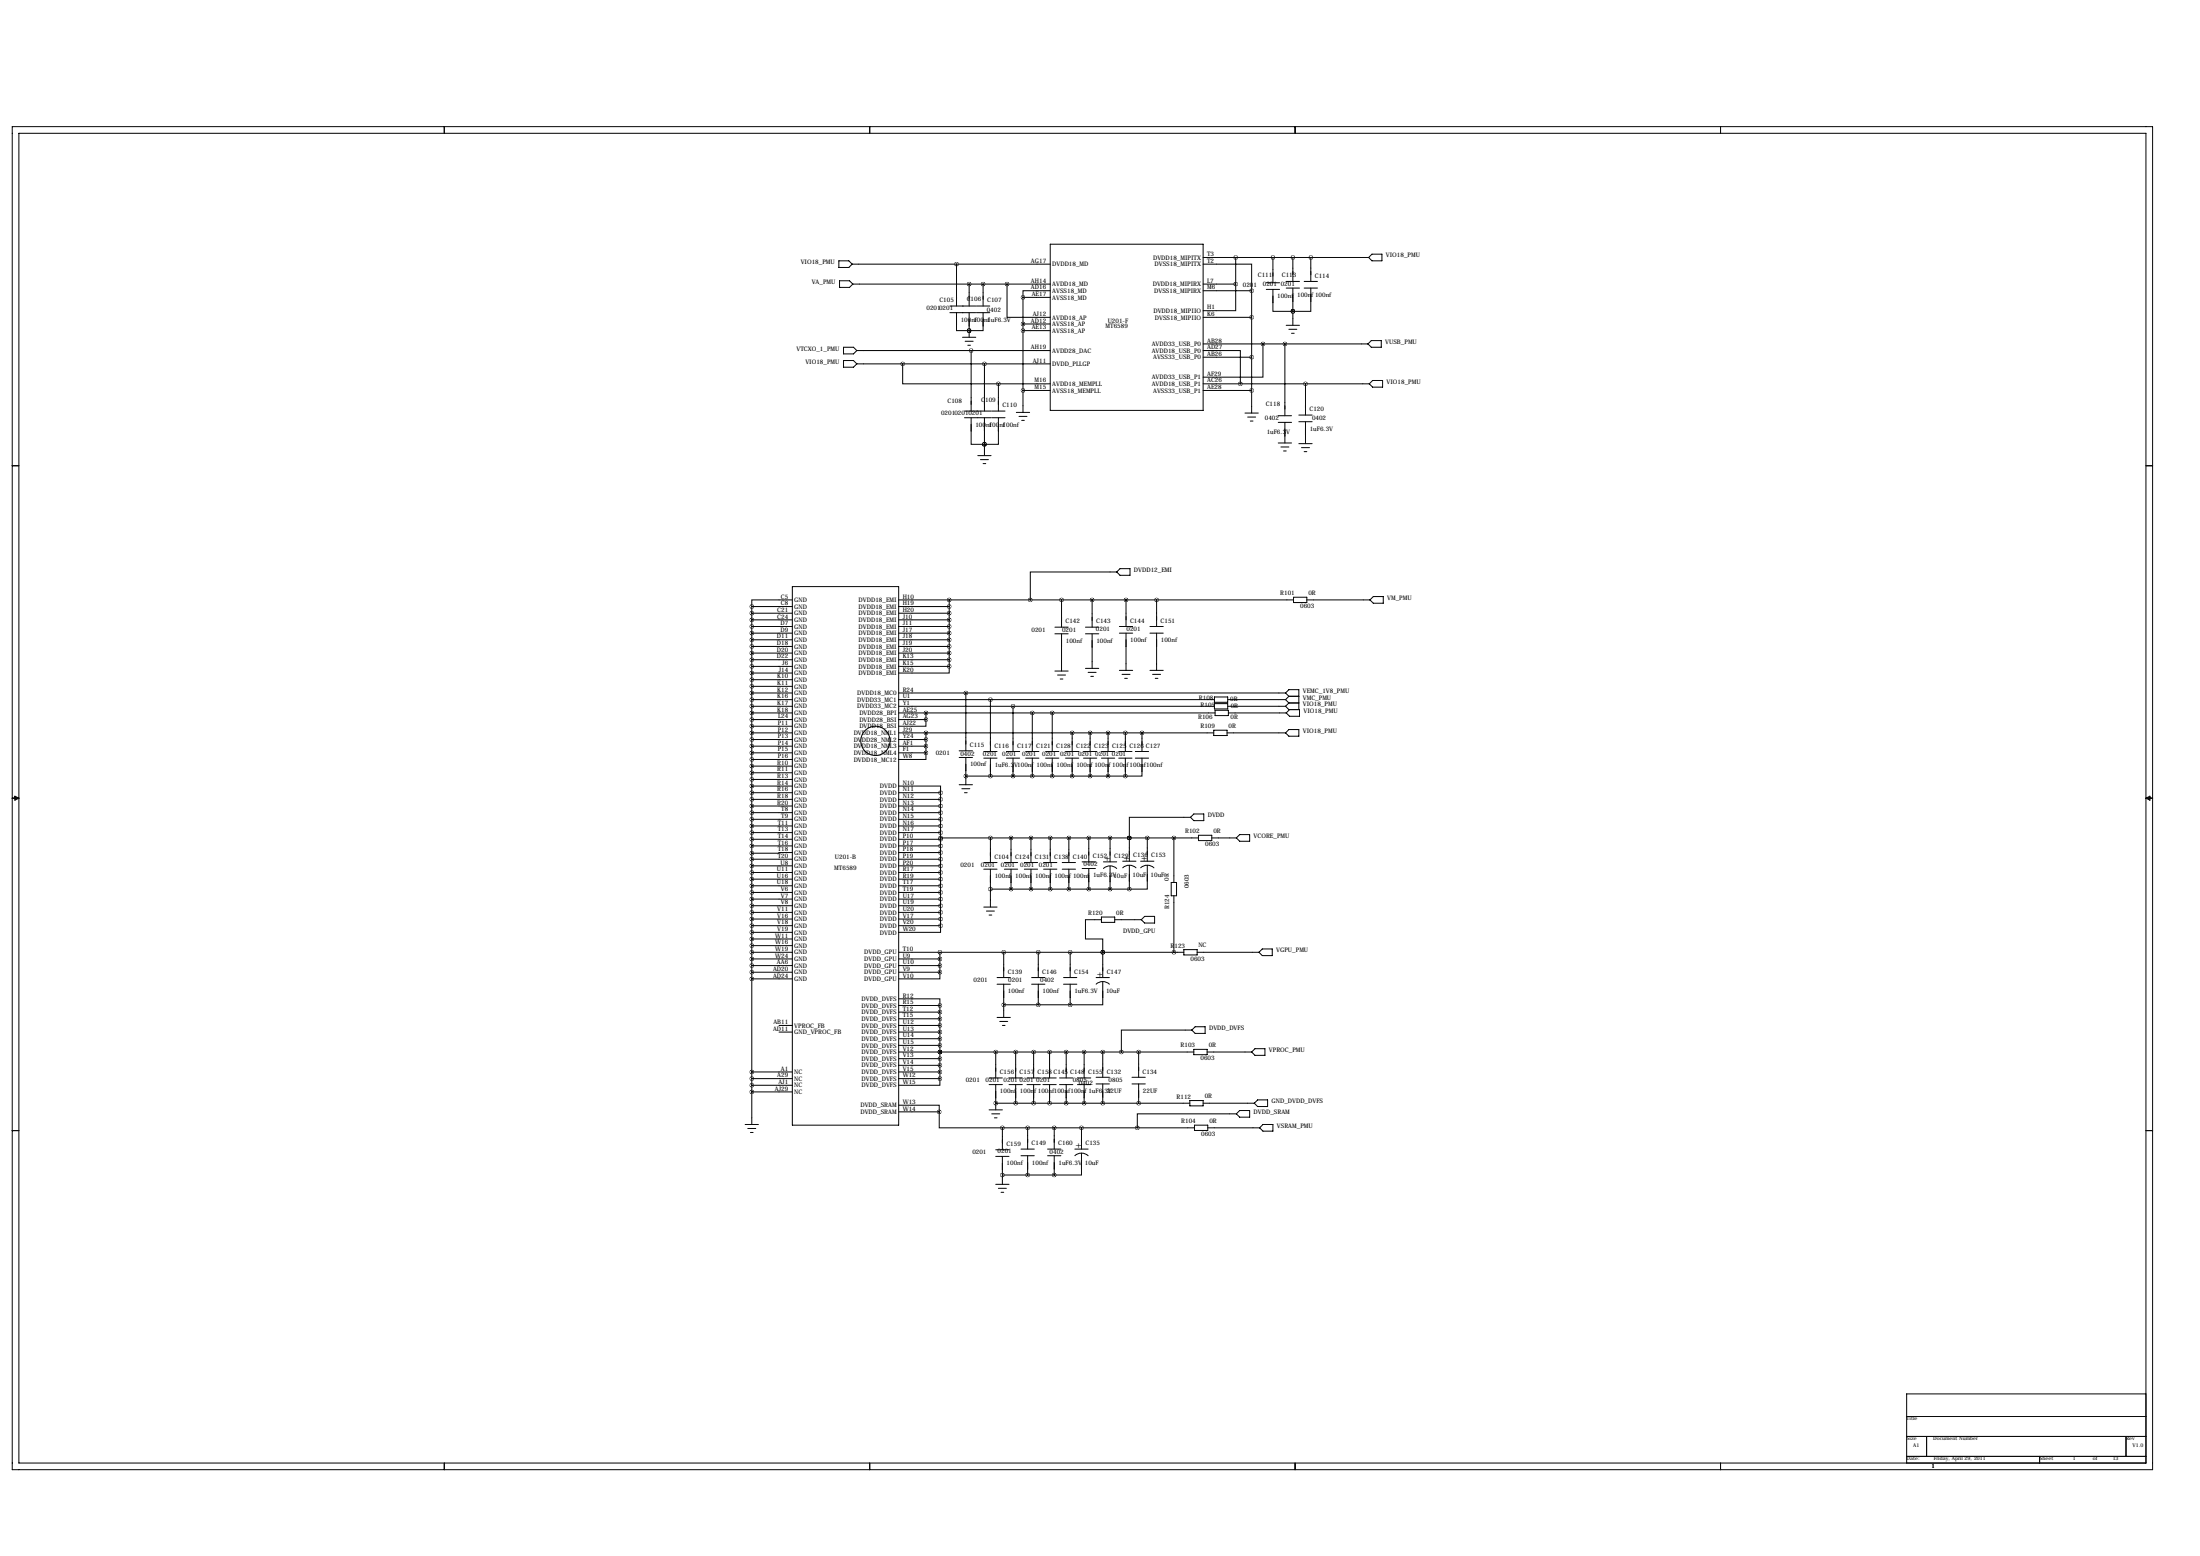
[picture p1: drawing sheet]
<svg xmlns="http://www.w3.org/2000/svg" width="841mm" height="594mm" viewBox="0 0 841 594" stroke-linecap="round" stroke-linejoin="round" font-family="sans-serif">
<g fill="none" stroke="#000" stroke-width=".38">
<path d="M4.7 48.4h817.9v513.1h-817.9zM7.2 50.9h812.8v508h-812.8zM169.8 48.4v2.5M332.3 48.4v2.5M494.9 48.4v2.5M657.5 48.4v2.5M320.5 99.6h3.9l1.2 1.3-1.2 1.3h-3.9zM401.3 93.3h58.4v63.5h-58.4zM459.7 98.4h63.3M472.2 98.4v10.1M486.4 98.4v9.6M494 98.4v9.1"/>
<path d="M500.9 98.4v9.1M524.3 97.1h3.8v2.5h-3.8l-1.3-1.2zM320.8 107.3h3.8l1.3 1.2-1.3 1.3h-3.8zM325.6 100.9h75.7M325.9 108.5h75.4M363 116.9h9.9M363 119.5h9.9M365.5 119.5v6.8h4.8M365.5 100.9v16M370.3 108.5v8.4M370.3 119.5v9.3M373.1 116.9h5.1"/>
<path d="M373.1 119.5h5.1M375.7 119.5v6.8h-5.4M375.7 108.5v8.4M384.8 108.5v12.7h16.5M390.9 113.6h10.4M390.9 113.6v44M401.3 111.1h-10.4v2.5M459.7 100.9h18.6v10.2M459.7 108.5h12.5M459.7 111.1h18.6M472.2 108.5v10.2h-12.5M478.3 111.1v46.7"/>
<path d="M483.9 108h5M483.9 110.6h5M486.4 110.6v8.3h7.6M491.5 107.5h5.1M491.5 110.1h5.1M494 118.9h.1M494 110.1v14.2M498.3 107.5h5.1M498.3 110.1h5.1M500.9 110.1v8.8h-6.9M322.3 132.7h3.8l1.3 1.2-1.3 1.3h-3.8zM322.3 137.7h3.8l1.3 1.3-1.3 1.3h-3.8z"/>
<path d="M327.4 133.9h73.9M327.4 139h73.9M344.9 139v7.6h36.6M367.8 128.8h5.1M368.8 130.4h3.1M369.8 131.9h1M370.3 126.3h.1M371.1 133.9v23.1M376.2 139v18M390.9 123.8h10.4M390.9 126.3h10.4M459.7 133.9h14.3v12.7"/>
<path d="M459.7 121.2h18.6M459.7 136.5h18.6M459.7 131.4h63M482.6 131.4v12.7h-22.9M491 131.4v27.4M491.5 124.3h5.1M492.5 125.8h3.1M493.5 127.3h1M524 130.1h3.8v2.6h-3.8l-1.3-1.3zM368.6 157h10.1M368.6 159.6h10.1M371.1 159.6v10.1h5.1"/>
<path d="M376.2 159.6v14.5M379 157h5M379 159.6h5M381.5 159.6v10.1h-5.3M381.5 146.6h19.8M381.5 146.6v10.4M388.4 157.6h5M389.4 159.1h3M390.9 149.2h10.4M459.7 146.6h63.5M459.7 149.2h18.6M475.7 157.8h5.1"/>
<path d="M476.8 159.3h3M488.4 158.8h5.1M496.3 158.6h5.1M498.9 146.6v12M523.2 146.6l1.3-1.2h3.8v2.5h-3.8zM4.7 177.9h2.5M373.6 174.1h5.1M374.6 175.6h3.1M375.7 177.1h1M376.2 169.7h.1M390.4 160.6h1M477.8 160.9h1"/>
<path d="M488.4 161.4h5.1M488.4 169.2h5.1M489.5 170.8h3M490.5 172.3h1M491 161.4v7.8M496.3 161.1h5.1M496.3 169.5h5.1M497.3 171h3.1M498.3 172.5h1.1M498.9 161.1v8.4M820 177.9h2.6M426.7 218.5h-33v10.7"/>
<path d="M428 217.2h3.8v2.6h-3.8l-1.3-1.3zM287.3 231.7h15.5M287.3 234.3h15.5M287.3 236.8h15.5M287.3 239.3h15.5M287.3 231.7v197.9M302.8 229.2h-15.5v2.5M302.8 224.1h40.6v205.7h-40.6zM343.4 229.2h150.9M343.4 231.7h19.3M343.4 234.3h19.3M343.4 236.8h19.3"/>
<path d="M343.4 239.3h19.3M362.7 229.2v25.4M403.1 239.6h5.1M405.6 229.2v10.4M414.8 239.6h5.1M417.3 229.2v10.4M427.7 239.3h5.1M430.3 229.2v10.1M439.4 239.3h5.1M442 229.2v10.1M494.3 228.2h5.1v2h-5.1zM499.4 229.2h24.1"/>
<path d="M524.8 227.9h3.8v2.5h-3.8l-1.3-1.2zM287.3 241.9h15.5M287.3 244.4h15.5M287.3 247h15.5M287.3 249.5h15.5M287.3 252h15.5M287.3 254.6h15.5M287.3 257.1h15.5M287.3 259.7h15.5M343.4 241.9h19.3M343.4 244.4h19.3M343.4 247h19.3"/>
<path d="M343.4 249.5h19.3M343.4 252h19.3M343.4 254.6h19.3M362.7 254.6v2.5h-19.3M403.1 242.1h5.1M403.1 256.4h5.1M404.1 257.9h3.1M405.1 259.4h1M405.6 242.1v14.3M414.8 242.1h5.1M414.8 255.3h5.1M415.8 256.9h3"/>
<path d="M416.8 258.4h1M417.3 242.1v13.2M427.7 241.9h5.1M427.7 256.1h5.1M428.8 257.6h3M429.8 259.2h1M430.3 241.9v14.2M439.4 241.9h5.1M439.4 256.1h5.1M440.4 257.6h3.1M441.5 259.2h1M442 241.9v14.2"/>
<path d="M287.3 262.2h15.5M287.3 264.7h15.5M287.3 267.3h15.5M287.3 269.8h15.5M287.3 272.4h15.5M287.3 274.9h15.5M287.3 277.4h15.5M287.3 280h15.5M343.4 264.7h147.8M343.4 267.3h120.7M343.4 269.8h120.7M343.4 272.4h120.9"/>
<path d="M343.4 274.9h10.4M343.4 280h120.4M353.8 274.9v2.5h-10.4M353.8 272.4v2.5M353.8 280v7.6M369.1 264.7v22.1M378.5 267.3v19.8M387.1 269.8v17.3M394.5 272.4v14.7M402.1 272.4v14.7M409.7 280v7.1M416.6 280v7.1"/>
<path d="M423.4 280v7.1M430 280v7.1M436.4 280v7.1M463.8 279h5.1v2h-5.1zM464.1 266.3h5v2h-5zM464.1 268.8h5v2h-5zM464.3 271.3h5.1v2.1h-5.1zM468.9 280h22.3M469.1 267.3h22.1M469.1 269.8h22.1M469.4 272.4h22.1M491.2 264.7l1.3 1.3"/>
<path d="M491.2 264.7l1.3-1.2h3.8v7.6M491.2 267.3l1.3 1.2M491.2 269.8l1.3 1.3h4.1v2.5h-3.8l-1.3-1.2M492.5 266h3.8M492.5 278.7h3.8v2.5h-3.8l-1.3-1.2zM492.5 268.5h3.8M492.5 266l-1.3 1.3M492.5 268.5l-1.3 1.3M492.8 271.1l-1.3 1.3M287.3 282.5h15.5M287.3 285.1h15.5M287.3 287.6h15.5"/>
<path d="M287.3 290.1h15.5M287.3 292.7h15.5M287.3 295.2h15.5M287.3 297.8h15.5M343.4 282.5h10.4M343.4 285.1h10.4M343.4 287.6h10.4M353.8 287.6v2.5h-10.4M366.5 286.8h5.1M366.5 289.4h5.1M366.5 299.8h5.1M369.1 289.4v10.4"/>
<path d="M369.1 296.5h60.9M375.9 287.1h5.1M375.9 289.6h5.1M378.5 289.6v6.9M384.6 287.1h5M384.6 289.6h5M387.1 289.6v6.9M391.9 287.1h5.1M391.9 289.6h5.1M394.5 289.6v6.9M399.5 287.1h5.1M399.5 289.6h5.1"/>
<path d="M402.1 289.6v6.9M407.2 287.1h5M407.2 289.6h5M409.7 289.6v6.9M414 287.1h5.1M414 289.6h5.1M416.6 289.6v6.9M420.9 287.1h5.1M420.9 289.6h5.1M423.4 289.6v6.9M427.5 287.1h5.1M427.5 289.6h5.1"/>
<path d="M430 289.6v6.9M433.8 287.1h5.1M433.8 289.6h5.1M436.4 289.6v6.9h-6.4M4.7 304.9h2.5M5.7 304.2l1.5 .7-1.5 .8zM287.3 300.3h15.5M287.3 302.8h15.5M287.3 305.4h15.5M287.3 307.9h15.5M287.3 310.5h15.5M287.3 313h15.5"/>
<path d="M287.3 315.5h15.5M287.3 318.1h15.5M343.4 300.3h16v2.5M343.4 302.8h16M343.4 305.4h16M343.4 307.9h16M343.4 310.5h16M343.4 313h16M343.4 315.5h16M343.4 318.1h16M359.4 302.8v50.8M367.5 301.3h3.1"/>
<path d="M368.6 302.8h1M454.9 312.2h-23.4v7.9M456.2 311h3.8v2.5h-3.8l-1.3-1.3zM458 319.1h5v2h-5zM820 304.9h2.6M820 304.9l1.5-.7v1.5zM287.3 320.6h15.5M287.3 323.2h15.5M287.3 328.2h15.5M287.3 330.8h15.5M287.3 333.3h15.5M287.3 335.9h15.5"/>
<path d="M287.3 338.4h15.5M302.8 325.7l-15.5 .3M343.4 320.6h16M343.4 323.2h16M343.4 325.7h16M343.4 328.2h16M343.4 330.8h16M343.4 333.3h16M343.4 335.9h16M343.4 338.4h16M359.4 320.1h98.6M375.9 329.5h5.1"/>
<path d="M375.9 332h5.1M378.5 320.1v9.4M378.5 332v14.5M378.5 339.7h53M383.8 329.5h5.1M383.8 332h5.1M386.3 320.1v9.4M386.3 332v7.7M391.4 329.5h5.1M391.4 332h5.1M394 320.1v9.4M394 332v7.7"/>
<path d="M398.8 329.5h5.1M398.8 332h5.1M401.3 320.1v9.4M401.3 332v7.7M405.9 329.5h5.1M405.9 332h5.1M408.4 320.1v9.4M408.4 332v7.7M413.5 329.3h5.1M413.5 331.8h5.1M416.1 320.1v9.2M416.1 331.8v7.9"/>
<path d="M421.6 329.3h5.1M421.7 331.8a3.7 3.7 0 0 1 5 0M424.2 320.1v9.2M424.2 330.8v8.9M429 329h5.1M429 331.5a3.7 3.7 0 0 1 5.1 0M431.5 320.1h.1M431.5 320.1v8.9M431.5 330.5v9.2M435.9 329h5M435.9 331.5a3.7 3.7 0 0 1 5 0M438.4 330.5v9.2h-6.9"/>
<path d="M438.4 320.1v8.9M447.5 337.1h2.1v5.1h-2.1zM448.6 320.1v17M463 320.1h9.4M472.4 320.1l1.3-1.3h3.8v2.6h-3.8zM287.3 340.9h15.5M287.3 343.5h15.5M287.3 346h15.5M287.3 348.6h15.5M287.3 351.1h15.5M287.3 353.6h15.5M287.3 356.2h15.5"/>
<path d="M287.3 358.7h15.5M343.4 340.9h16M343.4 343.5h16M343.4 346h16M343.4 348.6h16M343.4 351.1h16M343.4 353.6h16M359.4 353.6v2.6h-16M375.9 346.5h5.1M376.9 348.1h3.1M378 349.6h1M420.9 351.4h-6.1v7.3h6.6v5.1"/>
<path d="M420.9 350.3h5.1v2.1h-5.1zM426 351.4h10.1M437.4 350.1h3.8v2.5h-3.8l-1.3-1.2zM448.6 342.2v21.6M287.3 361.3h15.5M287.3 363.8h15.5M287.3 366.3h15.5M287.3 368.9h15.5M287.3 371.4h15.5M287.3 374h15.5M343.4 363.8h109M343.4 366.3h15.8"/>
<path d="M343.4 368.9h15.8M343.4 371.4h15.8M359.2 371.4v2.6h-15.8M359.2 363.8v7.6M381 373.5h5.1M381 376h5.1M383.5 363.8v9.7M383.5 376v12.7M394.2 373.5h5.1M394.2 376h5.1M396.7 363.8v9.7M396.7 376v7.9"/>
<path d="M406.4 373.5h5.1M406.4 376h5.1M408.9 363.8v9.7M408.9 376v7.9M418.8 373.5h5.1M418.9 376a3.7 3.7 0 0 1 5 0M421.4 363.8h.1M421.4 375v8.9h-12.5M421.4 363.8v9.7M452.4 362.8h5.1v2h-5.1zM457.5 363.8h23.6M482.3 362.5h3.9v2.6h-3.9l-1.2-1.3z"/>
<path d="M297.7 391.7h5.1M297.7 394.3h5.1M343.4 381.6h15.8v2.5M343.4 391.7h15.8M343.4 394.3h15.8M343.4 384.1h15.8M343.4 386.7h15.8M343.4 389.2h15.8M343.4 396.8h15.8M343.4 399.4h15.8M359.2 384.1v28M381 388.7h5.1"/>
<path d="M382 390.2h3.1M383 391.7h1M383.5 383.9h25.4M455.4 393.5h-26.9v8.4M455.4 393.5l1.3-1.3h3.8v2.6h-3.8zM287.3 409.5h15.5M287.3 412.1h15.5M287.3 414.6h15.5M287.3 417.1h15.5M343.4 409.5h15.8M343.4 412.1h15.8M343.4 401.9h112.8"/>
<path d="M343.4 404.4h15.8M343.4 407h15.8M359.2 401.9h.1M359.2 412.1v2.5h-15.8M378 411.8h5M378 414.3h5M380.5 401.9v9.9M380.5 414.3v9.7M385.6 411.8h5.1M385.6 414.3h5.1M388.1 401.9v9.9M388.1 414.3v7.2"/>
<path d="M392.4 411.8h5.1M392.4 414.3h5.1M395 401.9v9.9M395 414.3v7.2M398.5 411.8h5.1M398.5 414.3h5.1M401.1 401.9v9.9M401.1 414.3v7.2M404.9 411.8h5.1M404.9 414.3h5.1M407.4 401.9v9.9M407.4 414.3v7.2"/>
<path d="M411.7 411.8h5.1M411.7 414.3h5.1M414.3 401.9v9.9M414.3 414.3v7.2M418.8 411.6h5.1M418.8 414.1h5.1M421.4 401.9v9.7M421.4 414.1v7.4M432.6 411.6h5M432.6 414.1h5M435.1 401.9v9.7M435.1 414.1v7.4"/>
<path d="M456.2 400.9h5.1v2h-5.1zM461.3 401.9h17M478.3 401.9l1.3-1.3h3.8v2.6h-3.8zM4.7 431.9h2.5M284.7 429.6h5.1M285.8 431.1h3M286.8 432.6h1M343.4 422.2h15.5v2.6M343.4 424.8h15.5M358.9 424.8v6.1h24.1M378 424h5M379 425.5h3"/>
<path d="M380 427h1M380.5 421.5h.1M380.5 421.5h74.2M380.5 439.2h5.1M383 430.9h73.4M383 430.9v8.3M390.1 439h5.1M392.7 430.9v8.1M400.3 439h5.1M402.8 430.9v8.1M410.7 439h5.1M413.3 430.9v8.1"/>
<path d="M454.7 420.4h5v2.1h-5zM456.4 429.8h5.1v2.1h-5.1zM459.7 421.5h19.6M461.5 430.9h19.8M472.4 425.5h-37.8v5.4M472.4 425.5l1.3-1.2h3.8v2.5h-3.8zM480.6 420.2h3.8v2.5h-3.8l-1.3-1.2zM482.6 429.6h3.8v2.5h-3.8l-1.3-1.2zM820 431.9h2.6M380.5 441.8h5.1M380.5 452.4h5.1M381.5 454h3.1"/>
<path d="M382.5 455.5h1M383 441.8v10.6M383 448.9h19.8M390.1 441.5h5.1M392.7 441.5v7.4M400.3 441.5h5.1M402.8 441.5v7.4M410.7 441.5a3.7 3.7 0 0 1 5.1 0M413.3 440.5v8.4h-10.5M820 532.5h-91.4v26.4M169.8 558.9v2.6M332.3 558.9v2.6"/>
<path d="M494.9 558.9v2.6M657.5 558.9v2.6M728.6 541.1h91.4M728.6 548.8h91.4M728.6 556.4h91.4M736.2 548.8v7.6M779.4 556.4v2.5M812.4 548.8v7.6"/>
<circle cx="334.5" cy="283" r="5.6"/>
</g>
<path d="M500.8 98.4a.05 .05 0 0 0 .1 0 .05 .05 0 0 0-.1 0zM359.1 366.3a.05 .05 0 0 0 .1 0 .05 .05 0 0 0-.1 0zM498.8 146.6a.05 .05 0 0 0 .1 0 .05 .05 0 0 0-.1 0zM344.9 139a.05 .05 0 0 0 .1 0 .05 .05 0 0 0-.1 0zM365.5 100.9a.05 .05 0 0 0 .1 0 .05 .05 0 0 0-.1 0zM448.5 363.8a.06 .06 0 0 0 .1 0 .06 .06 0 0 0-.1 0zM448.5 320.1a.06 .06 0 0 0 .1 0 .06 .06 0 0 0-.1 0zM390.9 149.2a.05 .05 0 0 0 .1 0 .05 .05 0 0 0-.1 0zM390.9 126.3a.05 .05 0 0 0 .1 0 .05 .05 0 0 0-.1 0zM390.9 123.8a.05 .05 0 0 0 .1 0 .05 .05 0 0 0-.1 0zM390.9 113.6a.05 .05 0 0 0 .1 0 .05 .05 0 0 0-.1 0zM384.8 108.5a.05 .05 0 0 0 .1 0 .05 .05 0 0 0-.1 0zM478.2 111.1a.06 .06 0 0 0 .1 0 .06 .06 0 0 0-.1 0zM478.2 121.2a.06 .06 0 0 0 .1 0 .06 .06 0 0 0-.1 0zM478.2 136.5a.06 .06 0 0 0 .1 0 .06 .06 0 0 0-.1 0zM478.2 149.2a.06 .06 0 0 0 .1 0 .06 .06 0 0 0-.1 0zM472.1 98.4a.05 .05 0 0 0 .1 0 .05 .05 0 0 0-.1 0zM472.1 108.5a.05 .05 0 0 0 .1 0 .05 .05 0 0 0-.1 0zM482.5 131.4a.1 .1 0 0 0 .2 0 .1 .1 0 0 0-.2 0zM473.9 146.6a.05 .05 0 0 0 .1 0 .05 .05 0 0 0-.1 0zM490.9 131.4a.06 .06 0 0 0 .1 0 .06 .06 0 0 0-.1 0zM486.4 98.4a.05 .05 0 0 0 .1 0 .05 .05 0 0 0-.1 0zM494 98.4a.05 .05 0 0 0 .1 0 .05 .05 0 0 0-.1 0zM494 118.9a.05 .05 0 0 0 .1 0 .05 .05 0 0 0-.1 0zM494 118.9a.05 .05 0 0 0 .1 0 .05 .05 0 0 0-.1 0zM370.3 126.3a.05 .05 0 0 0 .1 0 .05 .05 0 0 0-.1 0zM370.3 126.3a.05 .05 0 0 0 .1 0 .05 .05 0 0 0-.1 0zM370.3 108.5a.05 .05 0 0 0 .1 0 .05 .05 0 0 0-.1 0zM375.6 108.5a.05 .05 0 0 0 .1 0 .05 .05 0 0 0-.1 0zM371 133.9a.05 .05 0 0 0 .1 0 .05 .05 0 0 0-.1 0zM376.1 139a.05 .05 0 0 0 .1 0 .05 .05 0 0 0-.1 0zM381.5 146.6a.05 .05 0 0 0 .1 0 .05 .05 0 0 0-.1 0zM376.1 169.7a.05 .05 0 0 0 .1 0 .05 .05 0 0 0-.1 0zM376.1 169.7a.05 .05 0 0 0 .1 0 .05 .05 0 0 0-.1 0zM287.2 417.1a.06 .06 0 0 0 .1 0 .06 .06 0 0 0-.1 0zM287.2 414.6a.06 .06 0 0 0 .1 0 .06 .06 0 0 0-.1 0zM287.2 412.1a.06 .06 0 0 0 .1 0 .06 .06 0 0 0-.1 0zM287.2 409.5a.06 .06 0 0 0 .1 0 .06 .06 0 0 0-.1 0zM287.2 374a.06 .06 0 0 0 .1 0 .06 .06 0 0 0-.1 0zM287.2 371.4a.06 .06 0 0 0 .1 0 .06 .06 0 0 0-.1 0zM287.2 368.9a.06 .06 0 0 0 .1 0 .06 .06 0 0 0-.1 0zM287.2 366.3a.06 .06 0 0 0 .1 0 .06 .06 0 0 0-.1 0zM287.2 363.8a.06 .06 0 0 0 .1 0 .06 .06 0 0 0-.1 0zM287.2 361.3a.06 .06 0 0 0 .1 0 .06 .06 0 0 0-.1 0zM287.2 358.7a.06 .06 0 0 0 .1 0 .06 .06 0 0 0-.1 0zM287.2 356.2a.06 .06 0 0 0 .1 0 .06 .06 0 0 0-.1 0zM287.2 353.6a.06 .06 0 0 0 .1 0 .06 .06 0 0 0-.1 0zM287.2 351.1a.06 .06 0 0 0 .1 0 .06 .06 0 0 0-.1 0zM287.2 348.6a.06 .06 0 0 0 .1 0 .06 .06 0 0 0-.1 0zM287.2 346a.06 .06 0 0 0 .1 0 .06 .06 0 0 0-.1 0zM287.2 343.5a.06 .06 0 0 0 .1 0 .06 .06 0 0 0-.1 0zM287.2 340.9a.06 .06 0 0 0 .1 0 .06 .06 0 0 0-.1 0zM287.2 338.4a.06 .06 0 0 0 .1 0 .06 .06 0 0 0-.1 0zM287.2 335.9a.06 .06 0 0 0 .1 0 .06 .06 0 0 0-.1 0zM287.2 333.3a.06 .06 0 0 0 .1 0 .06 .06 0 0 0-.1 0zM287.2 330.8a.06 .06 0 0 0 .1 0 .06 .06 0 0 0-.1 0zM287.2 328.2a.06 .06 0 0 0 .1 0 .06 .06 0 0 0-.1 0zM287.2 326a.06 .06 0 0 0 .1 0 .06 .06 0 0 0-.1 0zM287.2 323.2a.06 .06 0 0 0 .1 0 .06 .06 0 0 0-.1 0zM287.2 320.6a.06 .06 0 0 0 .1 0 .06 .06 0 0 0-.1 0zM287.2 318.1a.06 .06 0 0 0 .1 0 .06 .06 0 0 0-.1 0zM287.2 315.5a.06 .06 0 0 0 .1 0 .06 .06 0 0 0-.1 0zM287.2 313a.06 .06 0 0 0 .1 0 .06 .06 0 0 0-.1 0zM287.2 310.5a.06 .06 0 0 0 .1 0 .06 .06 0 0 0-.1 0zM287.2 307.9a.06 .06 0 0 0 .1 0 .06 .06 0 0 0-.1 0zM287.2 305.4a.06 .06 0 0 0 .1 0 .06 .06 0 0 0-.1 0zM287.2 302.8a.06 .06 0 0 0 .1 0 .06 .06 0 0 0-.1 0zM287.2 300.3a.06 .06 0 0 0 .1 0 .06 .06 0 0 0-.1 0zM287.2 297.8a.06 .06 0 0 0 .1 0 .06 .06 0 0 0-.1 0zM287.2 295.2a.06 .06 0 0 0 .1 0 .06 .06 0 0 0-.1 0zM287.2 292.7a.06 .06 0 0 0 .1 0 .06 .06 0 0 0-.1 0zM287.2 290.1a.06 .06 0 0 0 .1 0 .06 .06 0 0 0-.1 0zM287.2 287.6a.06 .06 0 0 0 .1 0 .06 .06 0 0 0-.1 0zM287.2 285.1a.05 .05 0 0 0 .1 0 .05 .05 0 0 0-.1 0zM287.2 282.5a.06 .06 0 0 0 .1 0 .06 .06 0 0 0-.1 0zM287.2 280a.06 .06 0 0 0 .1 0 .06 .06 0 0 0-.1 0zM287.2 277.4a.06 .06 0 0 0 .1 0 .06 .06 0 0 0-.1 0zM287.2 274.9a.06 .06 0 0 0 .1 0 .06 .06 0 0 0-.1 0zM287.2 272.4a.05 .05 0 0 0 .1 0 .05 .05 0 0 0-.1 0zM287.2 269.8a.06 .06 0 0 0 .1 0 .06 .06 0 0 0-.1 0zM287.2 267.3a.06 .06 0 0 0 .1 0 .06 .06 0 0 0-.1 0zM287.2 264.7a.06 .06 0 0 0 .1 0 .06 .06 0 0 0-.1 0zM287.2 262.2a.06 .06 0 0 0 .1 0 .06 .06 0 0 0-.1 0zM287.2 259.7a.05 .05 0 0 0 .1 0 .05 .05 0 0 0-.1 0zM287.2 257.1a.06 .06 0 0 0 .1 0 .06 .06 0 0 0-.1 0zM287.2 254.6a.06 .06 0 0 0 .1 0 .06 .06 0 0 0-.1 0zM287.2 252a.06 .06 0 0 0 .1 0 .06 .06 0 0 0-.1 0zM287.2 249.5a.06 .06 0 0 0 .1 0 .06 .06 0 0 0-.1 0zM287.2 247a.05 .05 0 0 0 .1 0 .05 .05 0 0 0-.1 0zM287.2 244.4a.06 .06 0 0 0 .1 0 .06 .06 0 0 0-.1 0zM287.2 241.9a.06 .06 0 0 0 .1 0 .06 .06 0 0 0-.1 0zM287.2 239.3a.06 .06 0 0 0 .1 0 .06 .06 0 0 0-.1 0zM287.2 236.8a.06 .06 0 0 0 .1 0 .06 .06 0 0 0-.1 0zM287.2 234.3a.05 .05 0 0 0 .1 0 .05 .05 0 0 0-.1 0zM287.2 231.7a.05 .05 0 0 0 .1 0 .05 .05 0 0 0-.1 0zM362.7 229.2a.05 .05 0 0 0 .1 0 .05 .05 0 0 0-.1 0zM362.7 231.7a.05 .05 0 0 0 .1 0 .05 .05 0 0 0-.1 0zM362.7 234.3a.05 .05 0 0 0 .1 0 .05 .05 0 0 0-.1 0zM362.7 236.8a.05 .05 0 0 0 .1 0 .05 .05 0 0 0-.1 0zM362.7 239.3a.05 .05 0 0 0 .1 0 .05 .05 0 0 0-.1 0zM362.7 241.9a.05 .05 0 0 0 .1 0 .05 .05 0 0 0-.1 0zM362.7 244.4a.05 .05 0 0 0 .1 0 .05 .05 0 0 0-.1 0zM362.7 247a.05 .05 0 0 0 .1 0 .05 .05 0 0 0-.1 0zM362.7 249.5a.05 .05 0 0 0 .1 0 .05 .05 0 0 0-.1 0zM362.7 252a.05 .05 0 0 0 .1 0 .05 .05 0 0 0-.1 0zM362.7 254.6a.05 .05 0 0 0 .1 0 .05 .05 0 0 0-.1 0zM405.6 229.2a.05 .05 0 0 0 .1 0 .05 .05 0 0 0-.1 0zM417.3 229.2a.05 .05 0 0 0 .1 0 .05 .05 0 0 0-.1 0zM430.2 229.2a.05 .05 0 0 0 .1 0 .05 .05 0 0 0-.1 0zM441.9 229.2a.05 .05 0 0 0 .1 0 .05 .05 0 0 0-.1 0zM393.6 229.2a.1 .1 0 0 0 .2 0 .1 .1 0 0 0-.2 0zM353.8 272.4a.05 .05 0 0 0 .1 0 .05 .05 0 0 0-.1 0zM353.8 274.9a.05 .05 0 0 0 .1 0 .05 .05 0 0 0-.1 0zM353.8 287.6a.05 .05 0 0 0 .1 0 .05 .05 0 0 0-.1 0zM353.8 285.1a.05 .05 0 0 0 .1 0 .05 .05 0 0 0-.1 0zM353.8 282.5a.05 .05 0 0 0 .1 0 .05 .05 0 0 0-.1 0zM353.8 280a.05 .05 0 0 0 .1 0 .05 .05 0 0 0-.1 0zM369 264.7a.05 .05 0 0 0 .1 0 .05 .05 0 0 0-.1 0zM378.4 267.3a.05 .05 0 0 0 .1 0 .05 .05 0 0 0-.1 0zM387 269.8a.1 .1 0 0 0 .2 0 .1 .1 0 0 0-.2 0zM394.4 272.4a.05 .05 0 0 0 .1 0 .05 .05 0 0 0-.1 0zM402 272.4a.05 .05 0 0 0 .1 0 .05 .05 0 0 0-.1 0zM409.6 280a.1 .1 0 0 0 .2 0 .1 .1 0 0 0-.2 0zM416.5 280a.05 .05 0 0 0 .1 0 .05 .05 0 0 0-.1 0zM423.4 280a.06 .06 0 0 0 .1 0 .06 .06 0 0 0-.1 0zM430 280a.05 .05 0 0 0 .1 0 .05 .05 0 0 0-.1 0zM436.3 280a.05 .05 0 0 0 .1 0 .05 .05 0 0 0-.1 0zM369 296.5a.05 .05 0 0 0 .1 0 .05 .05 0 0 0-.1 0zM378.4 296.5a.05 .05 0 0 0 .1 0 .05 .05 0 0 0-.1 0zM387 296.5a.1 .1 0 0 0 .2 0 .1 .1 0 0 0-.2 0zM394.4 296.5a.05 .05 0 0 0 .1 0 .05 .05 0 0 0-.1 0zM402 296.5a.06 .06 0 0 0 .1 0 .06 .06 0 0 0-.1 0zM409.6 296.5a.1 .1 0 0 0 .2 0 .1 .1 0 0 0-.2 0zM416.5 296.5a.05 .05 0 0 0 .1 0 .05 .05 0 0 0-.1 0zM423.4 296.5a.06 .06 0 0 0 .1 0 .06 .06 0 0 0-.1 0zM430 296.5a.05 .05 0 0 0 .1 0 .05 .05 0 0 0-.1 0zM359.4 302.8a.06 .06 0 0 0 .1 0 .06 .06 0 0 0-.1 0zM359.4 305.4a.06 .06 0 0 0 .1 0 .06 .06 0 0 0-.1 0zM359.4 307.9a.06 .06 0 0 0 .1 0 .06 .06 0 0 0-.1 0zM359.4 310.5a.06 .06 0 0 0 .1 0 .06 .06 0 0 0-.1 0zM359.4 313a.06 .06 0 0 0 .1 0 .06 .06 0 0 0-.1 0zM359.4 315.5a.06 .06 0 0 0 .1 0 .06 .06 0 0 0-.1 0zM359.4 318.1a.06 .06 0 0 0 .1 0 .06 .06 0 0 0-.1 0zM359.4 320.6a.06 .06 0 0 0 .1 0 .06 .06 0 0 0-.1 0zM359.4 323.2a.06 .06 0 0 0 .1 0 .06 .06 0 0 0-.1 0zM359.4 325.7a.06 .06 0 0 0 .1 0 .06 .06 0 0 0-.1 0zM359.4 328.2a.06 .06 0 0 0 .1 0 .06 .06 0 0 0-.1 0zM359.4 330.8a.06 .06 0 0 0 .1 0 .06 .06 0 0 0-.1 0zM359.4 333.3a.06 .06 0 0 0 .1 0 .06 .06 0 0 0-.1 0zM359.4 335.9a.06 .06 0 0 0 .1 0 .06 .06 0 0 0-.1 0zM359.4 338.4a.06 .06 0 0 0 .1 0 .06 .06 0 0 0-.1 0zM359.4 340.9a.06 .06 0 0 0 .1 0 .06 .06 0 0 0-.1 0zM359.4 343.5a.06 .06 0 0 0 .1 0 .06 .06 0 0 0-.1 0zM359.4 346a.06 .06 0 0 0 .1 0 .06 .06 0 0 0-.1 0zM359.4 348.6a.06 .06 0 0 0 .1 0 .06 .06 0 0 0-.1 0zM359.4 351.1a.06 .06 0 0 0 .1 0 .06 .06 0 0 0-.1 0zM359.4 353.6a.06 .06 0 0 0 .1 0 .06 .06 0 0 0-.1 0zM359.4 320.1a.06 .06 0 0 0 .1 0 .06 .06 0 0 0-.1 0zM424.1 320.1a.05 .05 0 0 0 .1 0 .05 .05 0 0 0-.1 0zM431.5 320.1a.05 .05 0 0 0 .1 0 .05 .05 0 0 0-.1 0zM438.3 320.1a.1 .1 0 0 0 .2 0 .1 .1 0 0 0-.2 0zM378.4 320.1a.05 .05 0 0 0 .1 0 .05 .05 0 0 0-.1 0zM386.3 320.1a.06 .06 0 0 0 .1 0 .06 .06 0 0 0-.1 0zM393.9 320.1a.05 .05 0 0 0 .1 0 .05 .05 0 0 0-.1 0zM401.3 320.1a.05 .05 0 0 0 .1 0 .05 .05 0 0 0-.1 0zM408.4 320.1a.06 .06 0 0 0 .1 0 .06 .06 0 0 0-.1 0zM416 320.1a.06 .06 0 0 0 .1 0 .06 .06 0 0 0-.1 0zM378.4 339.7a.05 .05 0 0 0 .1 0 .05 .05 0 0 0-.1 0zM431.5 339.7a.05 .05 0 0 0 .1 0 .05 .05 0 0 0-.1 0zM424.1 339.7a.05 .05 0 0 0 .1 0 .05 .05 0 0 0-.1 0zM416 339.7a.06 .06 0 0 0 .1 0 .06 .06 0 0 0-.1 0zM408.4 339.7a.06 .06 0 0 0 .1 0 .06 .06 0 0 0-.1 0zM401.3 339.7a.05 .05 0 0 0 .1 0 .05 .05 0 0 0-.1 0zM393.9 339.7a.05 .05 0 0 0 .1 0 .05 .05 0 0 0-.1 0zM386.3 339.7a.06 .06 0 0 0 .1 0 .06 .06 0 0 0-.1 0zM431.5 320.1a.05 .05 0 0 0 .1 0 .05 .05 0 0 0-.1 0zM359.1 368.9a.05 .05 0 0 0 .1 0 .05 .05 0 0 0-.1 0zM359.1 371.4a.05 .05 0 0 0 .1 0 .05 .05 0 0 0-.1 0zM359.1 363.8a.05 .05 0 0 0 .1 0 .05 .05 0 0 0-.1 0zM383.5 363.8a.05 .05 0 0 0 .1 0 .05 .05 0 0 0-.1 0zM396.7 363.8a.06 .06 0 0 0 .1 0 .06 .06 0 0 0-.1 0zM408.9 363.8a.05 .05 0 0 0 .1 0 .05 .05 0 0 0-.1 0zM421.3 363.8a.05 .05 0 0 0 .1 0 .05 .05 0 0 0-.1 0zM383.5 383.9a.05 .05 0 0 0 .1 0 .05 .05 0 0 0-.1 0zM408.9 383.9a.05 .05 0 0 0 .1 0 .05 .05 0 0 0-.1 0zM396.7 383.9a.06 .06 0 0 0 .1 0 .06 .06 0 0 0-.1 0zM421.3 363.8a.05 .05 0 0 0 .1 0 .05 .05 0 0 0-.1 0zM359.1 384.1a.05 .05 0 0 0 .1 0 .05 .05 0 0 0-.1 0zM359.1 386.7a.05 .05 0 0 0 .1 0 .05 .05 0 0 0-.1 0zM359.1 389.2a.05 .05 0 0 0 .1 0 .05 .05 0 0 0-.1 0zM359.1 391.7a.05 .05 0 0 0 .1 0 .05 .05 0 0 0-.1 0zM359.1 394.3a.05 .05 0 0 0 .1 0 .05 .05 0 0 0-.1 0zM359.1 396.8a.05 .05 0 0 0 .1 0 .05 .05 0 0 0-.1 0zM359.1 399.4a.05 .05 0 0 0 .1 0 .05 .05 0 0 0-.1 0zM359.1 401.9a.05 .05 0 0 0 .1 0 .05 .05 0 0 0-.1 0zM359.1 404.4a.05 .05 0 0 0 .1 0 .05 .05 0 0 0-.1 0zM359.1 407a.05 .05 0 0 0 .1 0 .05 .05 0 0 0-.1 0zM359.1 409.5a.05 .05 0 0 0 .1 0 .05 .05 0 0 0-.1 0zM359.1 412.1a.05 .05 0 0 0 .1 0 .05 .05 0 0 0-.1 0zM359.1 401.9a.05 .05 0 0 0 .1 0 .05 .05 0 0 0-.1 0zM380.4 421.5a.05 .05 0 0 0 .1 0 .05 .05 0 0 0-.1 0zM388.1 421.5a.05 .05 0 0 0 .1 0 .05 .05 0 0 0-.1 0zM394.9 421.5a.05 .05 0 0 0 .1 0 .05 .05 0 0 0-.1 0zM401 421.5a.06 .06 0 0 0 .1 0 .06 .06 0 0 0-.1 0zM407.4 421.5a.06 .06 0 0 0 .1 0 .06 .06 0 0 0-.1 0zM414.2 421.5a.05 .05 0 0 0 .1 0 .05 .05 0 0 0-.1 0zM421.3 421.5a.05 .05 0 0 0 .1 0 .05 .05 0 0 0-.1 0zM435 401.9a.1 .1 0 0 0 .2 0 .1 .1 0 0 0-.2 0zM421.3 401.9a.05 .05 0 0 0 .1 0 .05 .05 0 0 0-.1 0zM414.2 401.9a.05 .05 0 0 0 .1 0 .05 .05 0 0 0-.1 0zM407.4 401.9a.06 .06 0 0 0 .1 0 .06 .06 0 0 0-.1 0zM401 401.9a.06 .06 0 0 0 .1 0 .06 .06 0 0 0-.1 0zM394.9 401.9a.05 .05 0 0 0 .1 0 .05 .05 0 0 0-.1 0zM388.1 401.9a.05 .05 0 0 0 .1 0 .05 .05 0 0 0-.1 0zM380.4 401.9a.05 .05 0 0 0 .1 0 .05 .05 0 0 0-.1 0zM435 421.5a.1 .1 0 0 0 .2 0 .1 .1 0 0 0-.2 0zM358.8 424.8a.1 .1 0 0 0 .2 0 .1 .1 0 0 0-.2 0zM434.5 430.9a.05 .05 0 0 0 .1 0 .05 .05 0 0 0-.1 0zM383 430.9a.06 .06 0 0 0 .1 0 .06 .06 0 0 0-.1 0zM392.6 430.9a.06 .06 0 0 0 .1 0 .06 .06 0 0 0-.1 0zM402.8 430.9a.05 .05 0 0 0 .1 0 .05 .05 0 0 0-.1 0zM413.2 430.9a.05 .05 0 0 0 .1 0 .05 .05 0 0 0-.1 0zM383 448.9a.06 .06 0 0 0 .1 0 .06 .06 0 0 0-.1 0zM402.8 448.9a.05 .05 0 0 0 .1 0 .05 .05 0 0 0-.1 0zM392.6 448.9a.06 .06 0 0 0 .1 0 .06 .06 0 0 0-.1 0zM428.4 401.9a.1 .1 0 0 0 .2 0 .1 .1 0 0 0-.2 0z" fill="#000" stroke="#000" stroke-width="1.5"/>
<g font-size="3.6">
<text x="421.9" y="329">+</text>
<text x="429.3" y="328.7">+</text>
<text x="436.1" y="328.7">+</text>
<text x="419.1" y="373.2">+</text>
<text x="411" y="438.7">+</text>
</g>
<g font-size="2.4">
<text x="306" y="100.9">VIO18_PMU</text>
<text x="394" y="100.4">AG17</text>
<text x="402.1" y="101.7">DVDD18_MD</text>
<text x="440.6" y="99.2">DVDD18_MIPITX</text>
<text x="441.2" y="101.7">DVSS18_MIPITX</text>
<text x="461.3" y="100.4">T2</text>
<text x="461.3" y="97.9">T3</text>
<text x="529.6" y="98.4">VIO18_PMU</text>
<text x="480.6" y="106">C111</text>
<text x="489.8" y="105.8">C113</text>
<text x="502.4" y="106.1">C114</text>
<text x="310.2" y="108.5">VA_PMU</text>
<text x="394" y="108">AH14</text>
<text x="394" y="110.6">AD16</text>
<text x="394.2" y="113.1">AE17</text>
<text x="402.1" y="109.4">AVDD18_MD</text>
<text x="402.1" y="111.9">AVSS18_MD</text>
<text x="440.5" y="109.4">DVDD18_MIPIRX</text>
<text x="441" y="111.9">DVSS18_MIPIRX</text>
<text x="461.3" y="110.6">M6</text>
<text x="461.3" y="108">L7</text>
<text x="474.9" y="109.7">0201</text>
<text x="482.5" y="109.2">0201</text>
<text x="488" y="113.9">100nf</text>
<text x="489.4" y="109.2">0201</text>
<text x="495.7" y="113.4">100nf100nf</text>
<text x="354" y="118.6">02010201</text>
<text x="359" y="115.2">C105</text>
<text x="369.4" y="115">C106</text>
<text x="377" y="119.3">0402</text>
<text x="377.2" y="115.5">C107</text>
<text x="402.1" y="114.4">AVSS18_MD</text>
<text x="440.8" y="119.5">DVDD18_MIPIIO</text>
<text x="461.3" y="118.2">H1</text>
<text x="367.1" y="122.8">100nf</text>
<text x="372" y="122.8">100nf</text>
<text x="377.3" y="122.8">1uF6.3V</text>
<text x="394" y="123.3">AD12</text>
<text x="394.2" y="125.8">AE13</text>
<text x="394.6" y="120.7">AJ12</text>
<text x="402.1" y="122.1">AVDD18_AP</text>
<text x="402.1" y="124.6">AVSS18_AP</text>
<text x="422.4" y="125.4">MT6589</text>
<text x="423.3" y="123.5">U201-F</text>
<text x="441.3" y="122.1">DVSS18_MIPIIO</text>
<text x="461.3" y="120.7">K6</text>
<text x="402.1" y="127.1">AVSS18_AP</text>
<text x="461.3" y="130.9">AB28</text>
<text x="529.3" y="131.4">VUSB_PMU</text>
<text x="304.4" y="133.9">VTCXO_1_PMU</text>
<text x="394" y="133.4">AH19</text>
<text x="402.1" y="134.8">AVDD28_DAC</text>
<text x="440.1" y="134.8">AVDD18_USB_P0</text>
<text x="440.1" y="132.2">AVDD33_USB_P0</text>
<text x="440.6" y="137.3">AVSS33_USB_P0</text>
<text x="461.3" y="136">AB26</text>
<text x="461.3" y="133.4">AD27</text>
<text x="307.8" y="139">VIO18_PMU</text>
<text x="394.6" y="138.5">AJ11</text>
<text x="402.1" y="139.8">DVDD_PLLGP</text>
<text x="461.3" y="143.6">AF29</text>
<text x="395.3" y="146.1">M16</text>
<text x="395.3" y="148.7">M15</text>
<text x="402.1" y="147.5">AVDD18_MEMPLL</text>
<text x="402.1" y="150">AVSS18_MEMPLL</text>
<text x="440.1" y="147.5">AVDD18_USB_P1</text>
<text x="440.1" y="144.9">AVDD33_USB_P1</text>
<text x="440.6" y="150">AVSS33_USB_P1</text>
<text x="461.3" y="148.7">AE28</text>
<text x="461.3" y="146.1">AC26</text>
<text x="529.8" y="146.6">VIO18_PMU</text>
<text x="362.1" y="153.9">C108</text>
<text x="375" y="153.7">C109</text>
<text x="383" y="155.6">C110</text>
<text x="483.7" y="155">C118</text>
<text x="359.6" y="158.7">020102010201</text>
<text x="483.3" y="160.6">0402</text>
<text x="500.4" y="157.1">C120</text>
<text x="501.3" y="160.6">0402</text>
<text x="372.7" y="163">100nf</text>
<text x="377.8" y="163">100nf</text>
<text x="383.1" y="163">100nf</text>
<text x="484" y="165.9">1uF6.3V</text>
<text x="500.5" y="164.5">1uF6.3V</text>
<text x="433.3" y="218.5">DVDD12_EMI</text>
<text x="489.2" y="227.4">R101</text>
<text x="500" y="227.3">0R</text>
<text x="297" y="233.8">C21</text>
<text x="298.4" y="228.7">C5</text>
<text x="298.4" y="231.2">C8</text>
<text x="303.5" y="230">GND</text>
<text x="303.5" y="232.5">GND</text>
<text x="328.1" y="230">DVDD18_EMI</text>
<text x="328.1" y="232.5">DVDD18_EMI</text>
<text x="344.9" y="228.7">H10</text>
<text x="344.9" y="231.2">H19</text>
<text x="344.9" y="233.8">H20</text>
<text x="496.8" y="232.4">0603</text>
<text x="530.1" y="229.2">VM_PMU</text>
<text x="297" y="236.3">C24</text>
<text x="298.3" y="238.8">D7</text>
<text x="303.5" y="235.1">GND</text>
<text x="303.5" y="237.6">GND</text>
<text x="328.1" y="235.1">DVDD18_EMI</text>
<text x="328.1" y="237.6">DVDD18_EMI</text>
<text x="344.9" y="236.3">J10</text>
<text x="344.9" y="238.8">J11</text>
<text x="407.2" y="238.2">C142</text>
<text x="418.8" y="238.2">C143</text>
<text x="431.8" y="237.9">C144</text>
<text x="443.5" y="237.9">C151</text>
<text x="296.9" y="243.9">D11</text>
<text x="298.3" y="241.4">D9</text>
<text x="303.5" y="240.2">GND</text>
<text x="303.5" y="242.7">GND</text>
<text x="303.5" y="245.2">GND</text>
<text x="328.1" y="240.2">DVDD18_EMI</text>
<text x="328.1" y="242.7">DVDD18_EMI</text>
<text x="328.1" y="245.2">DVDD18_EMI</text>
<text x="344.9" y="241.4">J17</text>
<text x="344.9" y="243.9">J18</text>
<text x="394.2" y="241.3">0201</text>
<text x="405.8" y="241.3">0201</text>
<text x="407.3" y="245.5">100nf</text>
<text x="418.8" y="241">0201</text>
<text x="418.9" y="245.5">100nf</text>
<text x="430.5" y="241">0201</text>
<text x="431.9" y="245.3">100nf</text>
<text x="443.6" y="245.3">100nf</text>
<text x="296.9" y="246.5">D18</text>
<text x="296.9" y="249">D20</text>
<text x="296.9" y="251.5">D22</text>
<text x="303.5" y="247.8">GND</text>
<text x="303.5" y="250.3">GND</text>
<text x="328.1" y="247.8">DVDD18_EMI</text>
<text x="328.1" y="250.3">DVDD18_EMI</text>
<text x="344.9" y="246.5">J19</text>
<text x="344.9" y="249">J20</text>
<text x="344.9" y="251.5">K13</text>
<text x="297.6" y="256.6">J14</text>
<text x="298.9" y="254.1">J6</text>
<text x="303.5" y="252.9">GND</text>
<text x="303.5" y="255.4">GND</text>
<text x="303.5" y="257.9">GND</text>
<text x="328.1" y="252.9">DVDD18_EMI</text>
<text x="328.1" y="255.4">DVDD18_EMI</text>
<text x="328.1" y="257.9">DVDD18_EMI</text>
<text x="344.9" y="254.1">K15</text>
<text x="344.9" y="256.6">K20</text>
<text x="297" y="259.2">K10</text>
<text x="297" y="261.7">K11</text>
<text x="303.5" y="260.5">GND</text>
<text x="303.5" y="263">GND</text>
<text x="297" y="264.2">K12</text>
<text x="297" y="266.8">K16</text>
<text x="297" y="269.3">K17</text>
<text x="303.5" y="265.6">GND</text>
<text x="303.5" y="268.1">GND</text>
<text x="327.6" y="265.6">DVDD18_MC0</text>
<text x="327.6" y="268.1">DVDD33_MC1</text>
<text x="344.9" y="264.2">R24</text>
<text x="344.9" y="266.8">U1</text>
<text x="344.9" y="269.3">Y1</text>
<text x="458.1" y="267.6">R108</text>
<text x="470.1" y="267.8">0R</text>
<text x="497.8" y="264.7">VEMC_1V8_PMU</text>
<text x="497.8" y="267.3">VMC_PMU</text>
<text x="497.8" y="269.8">VIO18_PMU</text>
<text x="297" y="271.9">K18</text>
<text x="297.3" y="274.4">L24</text>
<text x="303.5" y="270.6">GND</text>
<text x="303.5" y="273.2">GND</text>
<text x="303.5" y="275.7">GND</text>
<text x="327.6" y="270.6">DVDD33_MC2</text>
<text x="328.4" y="273.2">DVDD28_BPI</text>
<text x="328.4" y="275.7">DVDD28_BSI</text>
<text x="344.9" y="271.9">AE25</text>
<text x="344.9" y="274.4">AG23</text>
<text x="457.8" y="274.7">R106</text>
<text x="458.8" y="270.3">R105</text>
<text x="470.2" y="274.5">0R</text>
<text x="470.3" y="270.4">0R</text>
<text x="498.1" y="272.4">VIO18_PMU</text>
<text x="297.2" y="276.9">P11</text>
<text x="297.2" y="279.5">P12</text>
<text x="303.5" y="278.3">GND</text>
<text x="303.5" y="280.8">GND</text>
<text x="326.2" y="280.8">DVDD18_NML1</text>
<text x="328.4" y="278.3">DVDD18_BSI</text>
<text x="344.9" y="276.9">AJ22</text>
<text x="344.9" y="279.5">J29</text>
<text x="458.7" y="278.2">R109</text>
<text x="469.5" y="278.1">0R</text>
<text x="497.8" y="280">VIO18_PMU</text>
<text x="297.2" y="282">P13</text>
<text x="297.2" y="284.6">P14</text>
<text x="297.2" y="287.1">P15</text>
<text x="303.5" y="283.3">GND</text>
<text x="303.5" y="285.9">GND</text>
<text x="326.2" y="283.3">DVDD28_NML2</text>
<text x="326.2" y="285.9">DVDD18_NML3</text>
<text x="344.9" y="282">Y24</text>
<text x="344.9" y="284.6">AF1</text>
<text x="344.9" y="287.1">F1</text>
<text x="370.6" y="285.4">C115</text>
<text x="380" y="285.7">C116</text>
<text x="388.6" y="285.7">C117</text>
<text x="396" y="285.7">C121</text>
<text x="403.6" y="285.7">C128</text>
<text x="411.2" y="285.7">C122</text>
<text x="418.1" y="285.7">C123</text>
<text x="424.9" y="285.7">C125</text>
<text x="431.5" y="285.7">C126 C127</text>
<text x="297" y="292.2">R10</text>
<text x="297.2" y="289.6">P16</text>
<text x="303.5" y="288.4">GND</text>
<text x="303.5" y="291">GND</text>
<text x="303.5" y="293.5">GND</text>
<text x="326.2" y="288.4">DVDD18_NML4</text>
<text x="326.2" y="291">DVDD18_MC12</text>
<text x="344.9" y="289.6">W8</text>
<text x="357.6" y="288.5">0201</text>
<text x="367" y="288.8">0402</text>
<text x="370.7" y="292.8">100nf</text>
<text x="375.6" y="288.8">0201</text>
<text x="380.1" y="293">1uF6.3V100nf 100nf</text>
<text x="383" y="288.8">0201</text>
<text x="390.6" y="288.8">0201</text>
<text x="398.2" y="288.8">0201</text>
<text x="403.7" y="293">100nf</text>
<text x="405.1" y="288.8">0201</text>
<text x="411.3" y="293">100nf100nf100nf100nf100nf</text>
<text x="411.9" y="288.8">0201</text>
<text x="418.5" y="288.8">0201</text>
<text x="424.9" y="288.8">0201</text>
<text x="297" y="294.7">R11</text>
<text x="297" y="297.3">R13</text>
<text x="297" y="299.8">R14</text>
<text x="303.5" y="296">GND</text>
<text x="303.5" y="298.6">GND</text>
<text x="344.9" y="299.8">N10</text>
<text x="297" y="302.3">R16</text>
<text x="297" y="304.9">R18</text>
<text x="303.5" y="301.1">GND</text>
<text x="303.5" y="303.7">GND</text>
<text x="336.3" y="301.1">DVDD</text>
<text x="336.3" y="303.7">DVDD</text>
<text x="344.9" y="302.3">N11</text>
<text x="344.9" y="304.9">N12</text>
<text x="297" y="307.4">R20</text>
<text x="298.5" y="310">T8</text>
<text x="303.5" y="306.2">GND</text>
<text x="303.5" y="308.7">GND</text>
<text x="303.5" y="311.3">GND</text>
<text x="336.3" y="306.2">DVDD</text>
<text x="336.3" y="308.7">DVDD</text>
<text x="336.3" y="311.3">DVDD</text>
<text x="344.9" y="307.4">N13</text>
<text x="344.9" y="310">N14</text>
<text x="297.2" y="315">T11</text>
<text x="297.2" y="317.6">T13</text>
<text x="298.5" y="312.5">T9</text>
<text x="303.5" y="313.8">GND</text>
<text x="303.5" y="316.4">GND</text>
<text x="336.3" y="313.8">DVDD</text>
<text x="336.3" y="316.4">DVDD</text>
<text x="344.9" y="312.5">N15</text>
<text x="344.9" y="315">N16</text>
<text x="344.9" y="317.6">N17</text>
<text x="461.5" y="312.2">DVDD</text>
<text x="297.2" y="320.1">T14</text>
<text x="297.2" y="322.7">T16</text>
<text x="303.5" y="318.9">GND</text>
<text x="303.5" y="321.4">GND</text>
<text x="303.5" y="324">GND</text>
<text x="336.3" y="318.9">DVDD</text>
<text x="336.3" y="321.4">DVDD</text>
<text x="336.3" y="324">DVDD</text>
<text x="344.9" y="320.1">P10</text>
<text x="344.9" y="322.7">P17</text>
<text x="452.9" y="318.3">R102</text>
<text x="460.5" y="323.3">0603</text>
<text x="463.6" y="318.2">0R</text>
<text x="479" y="320.1">VCORE_PMU</text>
<text x="297.2" y="325.2">T18</text>
<text x="297.2" y="327.7">T20</text>
<text x="303.5" y="326.5">GND</text>
<text x="303.5" y="329.1">GND</text>
<text x="319" y="328.2">U201-B</text>
<text x="336.3" y="326.5">DVDD</text>
<text x="336.3" y="329.1">DVDD</text>
<text x="344.9" y="325.2">P18</text>
<text x="344.9" y="327.7">P19</text>
<text x="380" y="328.1">C104</text>
<text x="387.9" y="328.1">C124</text>
<text x="395.5" y="328.1">C131</text>
<text x="402.8" y="328.1">C138</text>
<text x="410" y="328.1">C140</text>
<text x="417.6" y="327.8">C152</text>
<text x="425.7" y="327.7">C129</text>
<text x="433.1" y="327.5">C136</text>
<text x="439.9" y="327.5">C153</text>
<text x="296.9" y="332.8">U11</text>
<text x="296.9" y="335.4">U16</text>
<text x="298.3" y="330.3">U8</text>
<text x="303.5" y="331.6">GND</text>
<text x="303.5" y="334.1">GND</text>
<text x="318.8" y="332.4">MT6589</text>
<text x="336.3" y="331.6">DVDD</text>
<text x="336.3" y="334.1">DVDD</text>
<text x="344.9" y="330.3">P20</text>
<text x="344.9" y="332.8">R17</text>
<text x="344.9" y="335.4">R19</text>
<text x="367" y="331.2">0201</text>
<text x="374.9" y="331.2">0201</text>
<text x="380.1" y="335.4">100nf</text>
<text x="382.5" y="331.2">0201</text>
<text x="388" y="335.4">100nf</text>
<text x="389.8" y="331.2">0201</text>
<text x="395.6" y="335.4">100nf 100nf 100nf</text>
<text x="397" y="331.2">0201</text>
<text x="414" y="330.9">0402</text>
<text x="417.7" y="335.2">1uF6.3V</text>
<text x="425.4" y="335.2">10uF</text>
<text x="432.8" y="335">10uF</text>
<text x="439.7" y="335">10uF</text>
<text x="296.9" y="337.9">U18</text>
<text x="298.4" y="340.4">V6</text>
<text x="303.5" y="336.7">GND</text>
<text x="303.5" y="339.2">GND</text>
<text x="303.5" y="341.8">GND</text>
<text x="336.3" y="336.7">DVDD</text>
<text x="336.3" y="339.2">DVDD</text>
<text x="336.3" y="341.8">DVDD</text>
<text x="344.9" y="337.9">T17</text>
<text x="344.9" y="340.4">T19</text>
<text x="446.7" y="336.5" transform="rotate(-90 446.7 336.5)">0R</text>
<text x="454.2" y="339.4" transform="rotate(-90 454.2 339.4)">0603</text>
<text x="298.4" y="343">V7</text>
<text x="298.4" y="345.5">V8</text>
<text x="303.5" y="344.3">GND</text>
<text x="303.5" y="346.8">GND</text>
<text x="336.3" y="344.3">DVDD</text>
<text x="336.3" y="346.8">DVDD</text>
<text x="344.9" y="343">U17</text>
<text x="344.9" y="345.5">U19</text>
<text x="446.8" y="347.3" transform="rotate(-90 446.8 347.3)">R124</text>
<text x="297" y="348.1">V11</text>
<text x="297" y="350.6">V16</text>
<text x="297" y="353.1">V18</text>
<text x="303.5" y="349.4">GND</text>
<text x="303.5" y="351.9">GND</text>
<text x="336.3" y="349.4">DVDD</text>
<text x="336.3" y="351.9">DVDD</text>
<text x="344.9" y="348.1">U20</text>
<text x="344.9" y="350.6">V17</text>
<text x="344.9" y="353.1">V20</text>
<text x="415.8" y="349.6">R120</text>
<text x="426.6" y="349.5">0R</text>
<text x="296.2" y="358.2">W11</text>
<text x="297" y="355.7">V19</text>
<text x="303.5" y="354.5">GND</text>
<text x="303.5" y="357">GND</text>
<text x="303.5" y="359.5">GND</text>
<text x="336.3" y="354.5">DVDD</text>
<text x="336.3" y="357">DVDD</text>
<text x="344.9" y="355.7">W20</text>
<text x="429.2" y="356.5">DVDD_GPU</text>
<text x="296.2" y="360.8">W16</text>
<text x="296.2" y="363.3">W19</text>
<text x="296.2" y="365.8">W24</text>
<text x="303.5" y="362.1">GND</text>
<text x="303.5" y="364.6">GND</text>
<text x="330.3" y="364.6">DVDD_GPU</text>
<text x="344.9" y="363.3">T10</text>
<text x="344.9" y="365.8">U9</text>
<text x="447.3" y="362">R123</text>
<text x="457.9" y="361.9">NC</text>
<text x="487.7" y="363.8">VGPU_PMU</text>
<text x="295.4" y="370.9">AD20</text>
<text x="296.9" y="368.4">AA6</text>
<text x="303.5" y="367.2">GND</text>
<text x="303.5" y="369.7">GND</text>
<text x="330.3" y="367.2">DVDD_GPU</text>
<text x="330.3" y="369.7">DVDD_GPU</text>
<text x="344.9" y="368.4">U10</text>
<text x="344.9" y="370.9">V9</text>
<text x="422.9" y="371.9">C147</text>
<text x="454.9" y="367">0603</text>
<text x="295.4" y="373.5">AD24</text>
<text x="303.5" y="372.2">GND</text>
<text x="303.5" y="374.8">GND</text>
<text x="330.3" y="372.2">DVDD_GPU</text>
<text x="330.3" y="374.8">DVDD_GPU</text>
<text x="344.9" y="373.5">V10</text>
<text x="372.1" y="375.1">0201</text>
<text x="385.1" y="372">C139</text>
<text x="385.3" y="375.1">0201</text>
<text x="397.5" y="375.1">0402</text>
<text x="398.3" y="372">C146</text>
<text x="410.5" y="372">C154</text>
<text x="329.2" y="382.4">DVDD_DVFS</text>
<text x="344.9" y="381.1">R12</text>
<text x="344.9" y="383.6">R15</text>
<text x="385.2" y="379.4">100nf</text>
<text x="398.4" y="379.4">100nf</text>
<text x="410.6" y="379.4">1uF6.3V</text>
<text x="422.7" y="379.4">10uF</text>
<text x="329.2" y="384.9">DVDD_DVFS</text>
<text x="329.2" y="387.5">DVDD_DVFS</text>
<text x="344.9" y="386.2">T12</text>
<text x="344.9" y="388.7">T15</text>
<text x="295.4" y="393.8">AD11</text>
<text x="295.5" y="391.2">AB11</text>
<text x="303.5" y="392.6">VPROC_FB</text>
<text x="303.5" y="395.1">GND_VPROC_FB</text>
<text x="329.2" y="390">DVDD_DVFS</text>
<text x="329.2" y="392.6">DVDD_DVFS</text>
<text x="329.2" y="395.1">DVDD_DVFS</text>
<text x="344.9" y="391.2">U12</text>
<text x="344.9" y="393.8">U13</text>
<text x="462" y="393.5">DVDD_DVFS</text>
<text x="329.2" y="397.6">DVDD_DVFS</text>
<text x="329.2" y="400.2">DVDD_DVFS</text>
<text x="344.9" y="396.3">U14</text>
<text x="344.9" y="398.9">U15</text>
<text x="344.9" y="401.4">V12</text>
<text x="451.1" y="400.1">R103</text>
<text x="461.9" y="400">0R</text>
<text x="484.9" y="401.9">VPROC_PMU</text>
<text x="329.2" y="402.7">DVDD_DVFS</text>
<text x="329.2" y="405.3">DVDD_DVFS</text>
<text x="329.2" y="407.8">DVDD_DVFS</text>
<text x="344.9" y="403.9">V13</text>
<text x="344.9" y="406.5">V14</text>
<text x="458.7" y="405.1">0603</text>
<text x="297" y="411.6">A29</text>
<text x="298.4" y="409">A1</text>
<text x="303.5" y="410.3">NC</text>
<text x="303.5" y="412.9">NC</text>
<text x="329.2" y="410.3">DVDD_DVFS</text>
<text x="329.2" y="412.9">DVDD_DVFS</text>
<text x="344.9" y="409">V15</text>
<text x="344.9" y="411.6">W12</text>
<text x="369" y="413.5">0201</text>
<text x="376.6" y="413.5">0201</text>
<text x="382" y="410.4">C156</text>
<text x="383.5" y="413.5">0201</text>
<text x="389.6" y="413.5">0201</text>
<text x="389.6" y="410.4">C157</text>
<text x="395.9" y="413.5">0201</text>
<text x="396.5" y="410.4">C158 C145 C148</text>
<text x="409.9" y="413.2">0805</text>
<text x="415.8" y="410.4">C155</text>
<text x="422.9" y="410.1">C132</text>
<text x="423.6" y="413.2">0805</text>
<text x="436.6" y="410.1">C134</text>
<text x="296.1" y="416.6">AJ29</text>
<text x="297.4" y="414.1">AJ1</text>
<text x="303.5" y="415.4">NC</text>
<text x="303.5" y="418">NC</text>
<text x="329.2" y="415.4">DVDD_DVFS</text>
<text x="344.9" y="414.1">W15</text>
<text x="382.1" y="417.7">100nf</text>
<text x="389.7" y="417.7">100nf100nf100nf100nf1uF6.3V</text>
<text x="412.2" y="414.5">0402</text>
<text x="423" y="417.5">22UF</text>
<text x="436.7" y="417.5">22UF</text>
<text x="449.6" y="419.7">R112</text>
<text x="460.3" y="419.6">0R</text>
<text x="328.8" y="423">DVDD_SRAM</text>
<text x="328.8" y="425.6">DVDD_SRAM</text>
<text x="344.9" y="421.7">W13</text>
<text x="344.9" y="424.3">W14</text>
<text x="479" y="425.5">DVDD_SRAM</text>
<text x="485.9" y="421.5">GND_DVDD_DVFS</text>
<text x="451.4" y="429.1">R104</text>
<text x="462.1" y="429">0R</text>
<text x="487.9" y="430.9">VSRAM_PMU</text>
<text x="384.6" y="437.8">C159</text>
<text x="394.2" y="437.6">C149</text>
<text x="404.4" y="437.6">C160</text>
<text x="414.8" y="437.5">C135</text>
<text x="459" y="434">0603</text>
<text x="371.6" y="440.9">0201</text>
<text x="381.2" y="440.6">0201</text>
<text x="401.1" y="441">0402</text>
<text x="384.7" y="445.2">100nf</text>
<text x="394.3" y="444.9">100nf</text>
<text x="404.5" y="444.9">1uF6.3V</text>
<text x="414.5" y="445">10uF</text>
</g>
<text font-size="2.3" x="738.1" y="561">1</text>
<g font-size="2">
<text x="728.6" y="542.7">Title</text>
<text x="728.6" y="550.3">Size</text>
<text x="738.7" y="550.3">Document Number</text>
<text x="812.4" y="550.3">Rev</text>
<text x="728.6" y="557.9">Date:</text>
<text x="731.1" y="552.8">A1</text>
<text x="739" y="557.9">Friday, April 29, 2011</text>
<text x="779.4" y="557.9">Sheet</text>
<text x="792.1" y="557.9">1</text>
<text x="799.7" y="557.9">of</text>
<text x="807.3" y="557.9">13</text>
<text x="814.9" y="552.8">V1.0</text>
</g>
</svg>
